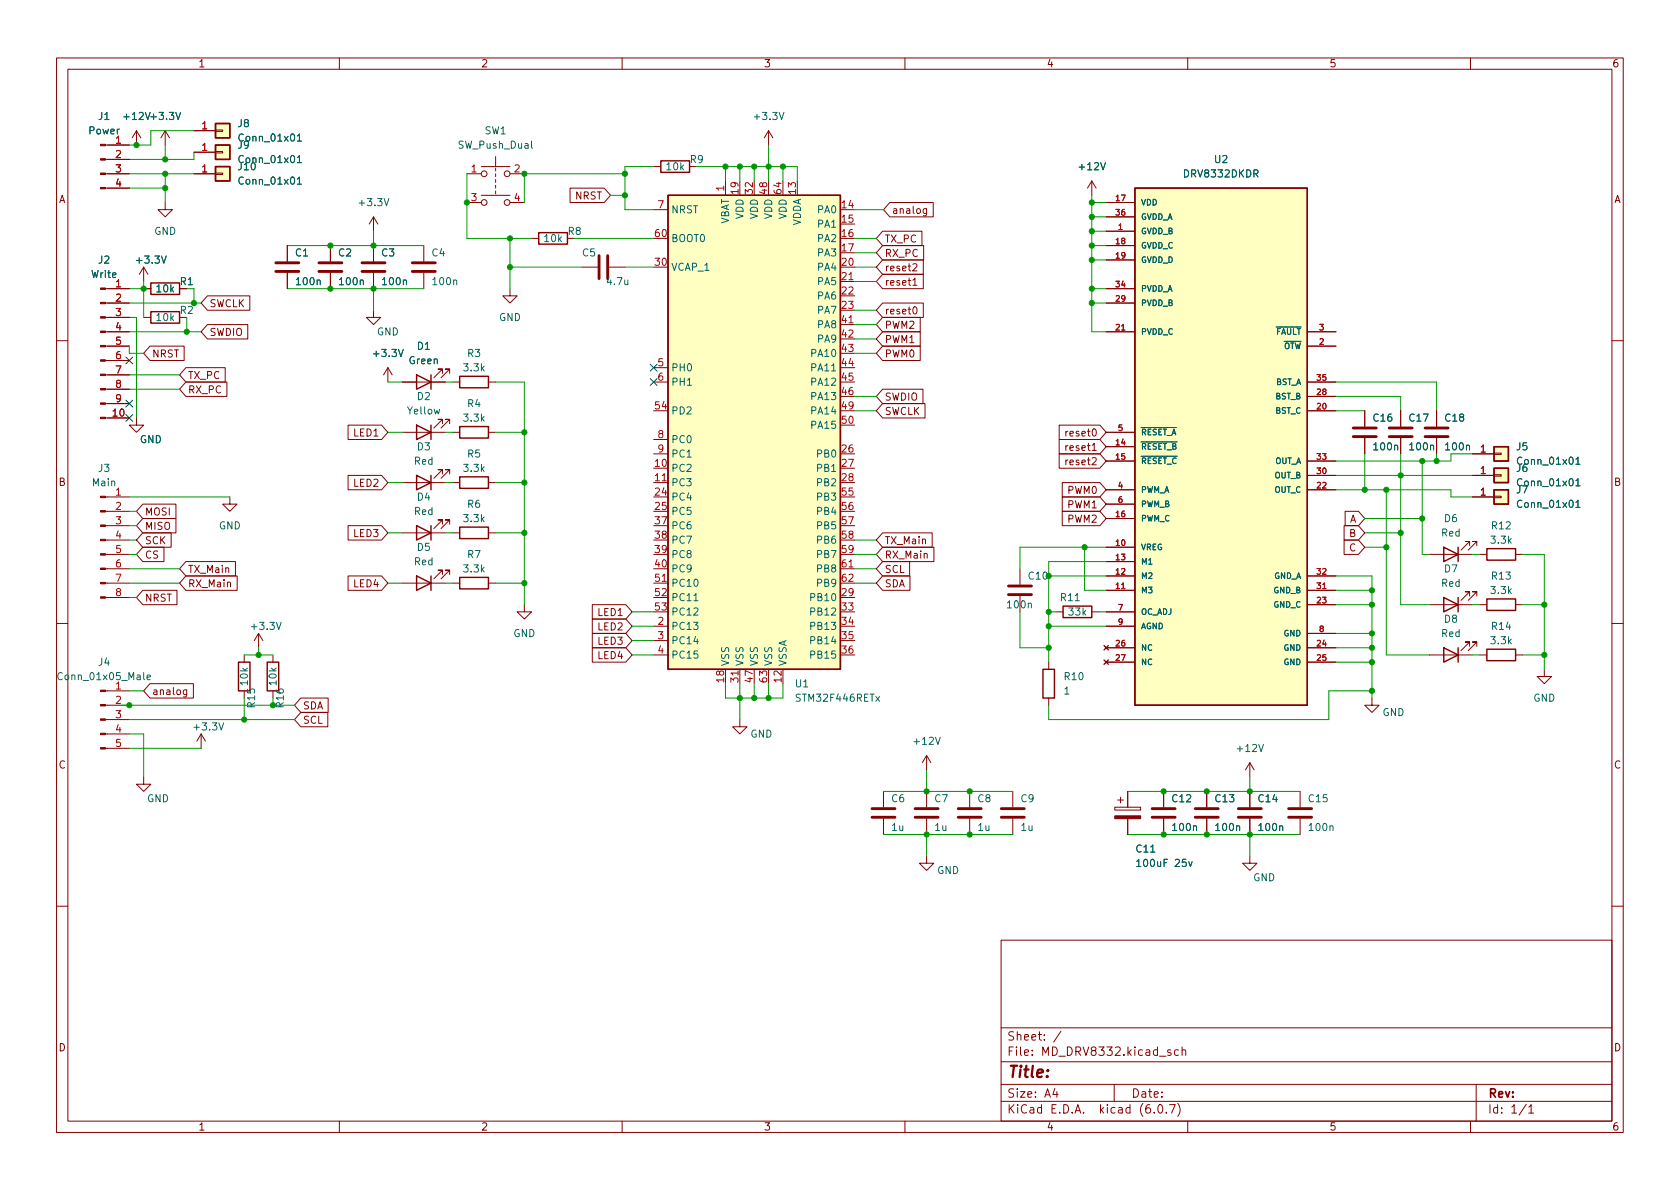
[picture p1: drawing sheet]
<svg xmlns="http://www.w3.org/2000/svg" width="297mm" height="210mm" viewBox="0 0 297 210" stroke-linecap="round" stroke-linejoin="round" font-family="sans-serif">
<g fill="none" stroke="#840000" stroke-width=".18">
<path d="M10 10.2h277v190.1h-277zM12 12.2h273v186.1h-273zM60 10.2v2M110 10.2v2M160 10.2v2M210 10.2v2M260 10.2v2M18.6 30.7h4.3M18.6 33.3h4.3M18.6 28.2h4.3M18.6 25.6h4.3M24.1 23.1l-.7 1.3"/>
<path d="M24.1 23.1v2.5M24.1 23.1l.8 1.3M29.2 35.8v1.3h1.3l-1.3 1.2-1.3-1.2h1.3M29.2 23.1l-.8 1.3M29.2 23.1v2.5M29.2 23.1l.8 1.3M34.3 30.7h3.8M34.3 23.1h3.8M34.3 26.9h3.8M38.1 30.6h1.3v.3h-1.3zM38.1 23h1.3v.2h-1.3zM38.1 26.8h1.3v.2h-1.3z"/>
<path d="M66 38.3l-.7 1.3M66 38.3v2.6M66 38.3l.8 1.3M82.5 30.7h2.6M82.5 35.8h2.6M85.1 29.5h5.1M85.1 34.5h5.1M87.6 27.7v1.8M87.6 29.7v.5M87.6 30.7v.5M87.6 31.7v.6M87.6 32.8v.5"/>
<path d="M87.6 33.8v.5M90.2 30.7h2.5M90.2 35.8h2.5M100.8 33.3h6l1.1 1.2-1.1 1.3h-6zM115.6 29.5h1.2M115.6 37.1h2.5M128.3 32v2.5M135.9 23.1l-.8 1.3M135.9 23.1v2.5M135.9 23.1l.8 1.3M157.3 35.8h7.7v2.5h-7.7l-1.1-1.2zM163.8 36.9v1l-.2 .3-.3-.1"/>
<path d="M163.8 37l-.3-.1-.3 .2 .1 .6h.5M193 32l-.7 1.3M193 32v2.5M193 32l.8 1.3M195.6 35.8h5.1M195.6 38.3h5.1M18.6 58.7h4.3M18.6 53.6h4.3M18.6 51h4.3M18.6 56.1h4.3M25.4 51h1.3M25.4 56.1h1.3"/>
<path d="M25.4 47.2l-.8 1.3M25.4 47.2v2.6M25.4 47.2l.8 1.3M31.7 51h1.3M31.7 56.1h1.3M36.7 52.3h7.5v2.6h-7.5l-1.1-1.3zM36.7 57.4h7.1v2.5h-7.1l-1.1-1.2zM50.8 43.4v2.8M50.8 48.3v2.7M58.4 43.4v2.8M58.4 48.3v2.7M66 54.9v1.2h1.3l-1.3 1.3-1.2-1.3h1.2"/>
<path d="M66 43.4v2.8M66 48.3v2.7M74.9 43.4v2.8M74.9 48.3v2.7M90.2 51v1.3h1.2l-1.2 1.3-1.3-1.3h1.3M94 42.2h1.2M102.9 47.2h2.8M107.7 47.2h2.8M148.6 49.8h2.5M148.6 57.4h2.5M156.1 43.4h7.2v2.6h-7.2l-1.2-1.3zM156.1 56.1h6.6v2.6h-6.6l-1.2-1.3z"/>
<path d="M156.1 58.7h6.6v2.5h-6.6l-1.2-1.3zM156.1 46h7.1v2.5h-7.1l-1.2-1.3zM156.1 53.6h7.1v2.5h-7.1l-1.2-1.2zM156.1 48.5h7.1v2.5h-7.1l-1.2-1.2zM156.1 40.9h6.9v2.5h-6.9l-1.2-1.2zM161.4 46.8l.5-.2 .2 .4-.8 .9h.8M161.4 49.5l.4-.3v1.2M161.4 50.4h.7M161.5 54.4l.2-.1a.68 .68 0 0 1 .4 .6 .68 .68 0 0 1-.4 .6l-.2-.1-.1-.4zM195.6 40.9h5.1M195.6 43.4h5.1M195.6 46h5.1"/>
<path d="M195.6 58.7h5.1M195.6 53.6h5.1M195.6 51h5.1M231.1 58.7h5.1M10 60.2h2M18.6 61.2h4.3M18.6 73.9h4.3M18.6 71.4h4.3M18.6 68.8h4.3M18.6 66.3h4.3M18.6 63.7h4.3M24.1 73.9v1.3h1.3l-1.3 1.2-1.2-1.2h1.2"/>
<path d="M26.5 61.2h6.1v2.5h-6.1l-1.1-1.2zM32.9 65h6.9v2.6h-6.9l-1.2-1.3zM32.9 67.6h7.2v2.5h-7.2l-1.2-1.3zM61.5 75.2h6l1.1 1.2-1.1 1.3h-6zM68.6 65l-.8 1.3M68.6 65v2.6M68.6 65l.7 1.3M71.1 67.6h7.6M71.1 76.4h7.6M78.2 66v-.7h-.7h.7l-1.5 1.5M78.2 74.9v-.7h-.7h.7l-1.5 1.5M79.5 66v-.7h-.8h.8l-1.5 1.5"/>
<path d="M79.5 74.9v-.7h-.8h.8l-1.5 1.5M80 67.6h1.3M80 76.4h1.3M86.4 67.6h1.2M86.4 76.4h1.2M115.6 65h2.5M115.6 67.6h2.5M115.6 77.7h2.5M156.1 61.2h6.6v2.5h-6.6l-1.2-1.2zM156.1 68.8h7.1v2.6h-7.1l-1.2-1.3zM156.1 71.4h7.5v2.5h-7.5l-1.2-1.3zM187.3 77.7h7.2l1.1 1.3-1.1 1.3h-7.2z"/>
<path d="M187.3 75.2h7.2l1.1 1.2-1.1 1.3h-7.2zM188.5 76.3v.8M188.5 78.8v.9M188.8 78.8l-.3 .2M188.8 76.3l-.3 .2M195.6 79h5.1M195.6 76.4h5.1M231.1 67.6h5.1M231.1 61.2h5.1M231.1 72.6h5.1M231.1 70.1h5.1M241.3 72.6v2.8"/>
<path d="M241.3 77.5v2.8M247.6 72.6v2.8M247.6 77.5v2.8M254 72.6v2.8M254 77.5v2.8M285 60.2h2M18.6 98h4.3M18.6 87.9h4.3M18.6 95.5h4.3M18.6 93h4.3M18.6 90.4h4.3M25.2 96.8h3.8v2.5h-3.8l-1.1-1.3z"/>
<path d="M25.2 91.7h5.9v2.5h-5.9l-1.1-1.2zM25.2 94.2h5.1v2.6h-5.1l-1.1-1.3zM25.2 89.1h5.9v2.6h-5.9l-1.1-1.3zM32.9 99.3h8.7v2.5h-8.7l-1.2-1.2zM40.6 87.9v1.2h1.3l-1.3 1.3-1.2-1.3h1.2M61.5 93h6l1.1 1.2-1.1 1.3h-6zM61.5 84.1h6l1.1 1.2-1.1 1.3h-6zM71.1 85.3h7.6M71.1 94.2h7.6M78.2 83.8v-.7h-.7h.7l-1.5 1.5M78.2 92.7v-.8h-.7h.7l-1.5 1.6M79.5 83.8v-.7h-.8h.8l-1.5 1.5"/>
<path d="M79.5 92.7v-.8h-.8h.8l-1.5 1.6M80 85.3h1.3M80 94.2h1.3M86.4 85.3h1.2M86.4 94.2h1.2M115.6 85.3h2.5M115.6 80.3h2.5M156.1 94.2h8.7v2.6h-8.7l-1.2-1.3zM156.1 96.8h9v2.5h-9l-1.2-1.3zM156.1 99.3h4.7v2.5h-4.7l-1.2-1.2zM187.3 80.3h7.2l1.1 1.2-1.1 1.3h-7.2zM187.8 87.9h6.7l1.1 1.2-1.1 1.3h-6.7z"/>
<path d="M187.8 85.3h6.7l1.1 1.3-1.1 1.3h-6.7zM187.8 90.4h6.7l1.1 1.3-1.1 1.3h-6.7zM188.5 81.3v.9M188.8 81.3l-.3 .3M195.6 96.8h5.1M195.6 99.3h5.1M195.6 81.5h5.1M195.6 91.7h5.1M195.6 86.6h5.1M195.6 89.1h5.1M231.1 84.1h5.1M231.1 81.5h5.1"/>
<path d="M231.1 86.6h5.1M237.6 95.5h2.6l1.1 1.3-1.1 1.2h-2.6zM237.6 93h2.6l1.1 1.2-1.1 1.3h-2.6zM237.8 90.4h2.4l1.1 1.3-1.1 1.3h-2.4zM252.7 98h7.6M259.8 96.5v-.7h-.7h.7l-1.5 1.5M260.3 80.3h3.9M260.3 84.1h3.9M260.3 87.9h3.9M261.1 96.5v-.7h-.8h.8l-1.5 1.5M261.6 98h1.3M264.2 83.9h1.2v.3h-1.2z"/>
<path d="M264.2 80.1h1.2v.3h-1.2zM264.2 87.8h1.2v.2h-1.2zM268 98h1.2M10 110.2h2M18.6 103.1h4.3M18.6 100.6h4.3M18.6 105.7h4.3M25.2 104.4h6.1v2.5h-6.1l-1.1-1.2zM32.9 101.8h9v2.6h-9l-1.2-1.3zM43.2 115.8v1.3M45.7 112l-.7 1.3M45.7 112v2.5"/>
<path d="M45.7 112l.8 1.3M48.3 115.8v1.3M61.5 101.8h6l1.1 1.3-1.1 1.3h-6zM71.1 103.1h7.6M78.2 101.6v-.8h-.7h.7l-1.5 1.6M79.5 101.6v-.8h-.8h.8l-1.5 1.6M80 103.1h1.3M86.4 103.1h1.2M92.7 106.9v1.3h1.3l-1.3 1.3-1.3-1.3h1.3M104.7 112h5.9l1.2 1.3-1.2 1.2h-5.9zM104.7 106.9h5.9l1.2 1.3-1.2 1.3h-5.9zM104.7 109.5h5.9l1.2 1.2-1.2 1.3h-5.9z"/>
<path d="M104.7 114.5h5.9l1.2 1.3-1.2 1.3h-5.9zM115.6 115.8h2.5M115.6 110.7h2.5M115.6 113.3h2.5M115.6 103.1h2.5M130.8 118.4v2.5M148.6 100.6h2.5M156.1 101.8h4.8v2.6h-4.8l-1.2-1.3zM180.3 100.6v2.8M180.3 105.4v2.8M185.4 117.1v1.3M186.7 108.2h1.3"/>
<path d="M193 108.2h1.3M195.2 114.2l.8 .7M195.2 116.7l.8 .8M195.6 110.7h5.1M195.6 104.4h5.1M195.6 101.8h5.1M195.6 114.5h5.1M195.6 117.1h5.1M195.6 108.2h5.1M196 114.2l-.8 .7M196 116.7l-.8 .8M231.1 106.9h5.1"/>
<path d="M231.1 104.4h5.1M231.1 101.8h5.1M231.1 114.5h5.1M231.1 117.1h5.1M231.1 112h5.1M252.7 106.9h7.6M252.7 115.8h7.6M259.8 114.3v-.8h-.7h.7l-1.5 1.6M259.8 105.4v-.8h-.7h.7l-1.5 1.6M261.1 114.3v-.8h-.8h.8l-1.5 1.6M261.1 105.4v-.8h-.8h.8l-1.5 1.6M261.6 106.9h1.3"/>
<path d="M261.6 115.8h1.3M268 106.9h1.2M268 115.8h1.2M273 118.4v1.2h1.3l-1.3 1.3-1.2-1.3h1.2M285 110.2h2M18.6 132.3h4.3M18.6 129.8h4.3M18.6 127.2h4.3M18.6 124.7h4.3M18.6 122.2h4.3M25.4 137.4v1.3h1.3l-1.3 1.2-1.3-1.2h1.3M26.5 120.9h7.7v2.5h-7.7l-1.1-1.2z"/>
<path d="M33 122v1l-.2 .3-.3-.1M33 122h-.3l-.3 .2 .1 .6h.5M35.6 129.8l-.8 1.3M35.6 129.8v2.5M35.6 129.8l.7 1.3M43.2 122.2v1.2M48.3 122.2v1.2M53.2 123.4h4.8v2.6h-4.8l-1.1-1.3zM53.2 126h4.8v2.5h-4.8l-1.1-1.3zM130.8 127.2v1.3h1.3l-1.3 1.3-1.3-1.3h1.3M156.2 139.9v2.8M163.8 133.6l-.7 1.3"/>
<path d="M163.8 133.6v2.5M163.8 139.9v2.8M163.8 133.6l.8 1.3M171.4 139.9v2.8M179.1 139.9v2.8M185.4 123.4v1.3M199.4 139.9v2.8M205.7 139.9v2.8M213.4 139.9v2.8M221 134.9v2.5M221 139.9v2.8M221 134.9l-.8 1.2"/>
<path d="M221 134.9l.7 1.2M229.9 139.9v2.8M242.6 123.4v1.3h1.2l-1.2 1.3-1.3-1.3h1.3M156.2 144.8v2.8M163.8 151.4v1.2h1.3l-1.3 1.3-1.2-1.3h1.2M163.8 144.8v2.8M171.4 144.8v2.8M179.1 144.8v2.8M197.1 142.7h4.6v.6h-4.6zM197.6 141.5h1M198.1 141v1M199.4 144.8v2.8"/>
<path d="M205.7 144.8v2.8M213.4 144.8v2.8M221 151.4v1.2h1.2l-1.2 1.3-1.3-1.3h1.3M221 144.8v2.8M229.9 144.8v2.8M10 160.2h2M177 166.3h108v32h-108zM285 160.2h2M60 198.3v2M110 198.3v2M160 198.3v2M177 194.8h108"/>
<path d="M177 191.8h108M177 187.8h108M177 181.8h108M186.5 192.5l-.4 1h1M186.9 193v1M187.6 182.4l-1.3 1.9M197 191.8v3M204.1 196.7v.1M204.9 195.4l.2-.1a.81 .81 0 0 1 .6 .7 .81 .81 0 0 1-.3 .8h-.2a.81 .81 0 0 1-.6-.6 .81 .81 0 0 1 .3-.8zM206.2 196.7v.1M206.8 195.3h1l-.7 1.5M207 185.7l-.4-.1-.2 .2 .1 .3 .5 .1v.4h-.6"/>
<path d="M208.2 195.1a1.72 1.72 0 0 1 0 2.3M208.4 185.7l-.5-.1-.3 .3v.4l.2 .3h.6M209 185.8l.2-.2 .4 .1v.9M209 185.1v1.5M210 198.3v2M260 198.3v2M261 191.8v6.5M269.9 195.3l-1.3 1.9M270.3 195.8l.4-.5v1.5M270.3 196.8h.9"/>
<circle cx="85.6" cy="35.8" r=".51"/>
<circle cx="85.6" cy="30.7" r=".51"/>
<circle cx="89.7" cy="35.8" r=".51"/>
<circle cx="89.7" cy="30.7" r=".51"/>
</g>
<g fill="none" stroke="#840000" stroke-width=".51">
<path d="M48.8 48h4M48.8 46.5h4M56.4 48h4.1M56.4 46.5h4.1M64 48h4.1M64 46.5h4.1M72.9 48h4.1M72.9 46.5h4.1M105.9 45.2v4.1M107.4 45.2v4.1M239.3 77.2h4M239.3 75.7h4"/>
<path d="M245.6 77.2h4.1M245.6 75.7h4.1M252 77.2h4M252 75.7h4M178.3 105.2h4.1M178.3 103.6h4.1M154.2 144.5h4M154.2 143h4M161.8 144.5h4.1M161.8 143h4.1M169.4 144.5h4.1M169.4 143h4.1"/>
<path d="M177 144.5h4.1M177 143h4.1M203.7 144.5h4.1M203.7 143h4.1M211.3 144.5h4.1M211.3 143h4.1M218.9 144.5h4.1M218.9 143h4.1M227.8 144.5h4.1M227.8 143h4.1"/>
</g>
<g fill="#ffffc2" stroke="#ffffc2" stroke-width=".18">
<path d="M38.1 29.5h2.5v2.5h-2.5z"/>
<path d="M38.1 21.8h2.5v2.6h-2.5z"/>
<path d="M118.1 34.5h30.5v83.9h-30.5z"/>
<path d="M264.2 82.8h2.5v2.5h-2.5z"/>
<path d="M264.2 79h2.5v2.5h-2.5z"/>
<path d="M264.2 86.6h2.5v2.5h-2.5z"/>
<path d="M200.7 33.3h30.4v91.4h-30.4z"/>
<path d="M38.1 25.6h2.5v2.6h-2.5z"/>
</g>
<g fill="none" stroke="#840000" stroke-width=".25">
<path d="M38.1 29.5h2.5v2.5h-2.5zM38.1 21.8h2.5v2.6h-2.5zM38.1 25.6h2.5v2.6h-2.5zM116.8 28.4h5.1v2.1h-5.1zM118.1 34.5h30.5v83.9h-30.5zM200.7 33.3h30.4v91.4h-30.4zM26.7 55.1h5v2h-5zM26.7 50h5v2.1h-5zM95.2 41.1h5.1v2.1h-5.1zM73.7 66.3l2.5 1.3-2.5 1.2zM73.7 75.2l2.5 1.2-2.5 1.3zM76.2 66.3v2.5"/>
<path d="M76.2 75.2v2.5M81.3 75.4h5.1v2.1h-5.1zM81.3 66.5h5.1v2.1h-5.1zM264.2 79h2.5v2.5h-2.5zM73.7 84.1l2.5 1.2-2.5 1.3zM73.7 93l2.5 1.2-2.5 1.3zM76.2 84.1v2.5M76.2 93v2.5M81.3 84.3h5.1v2.1h-5.1zM81.3 93.2h5.1v2h-5.1zM255.3 96.8l2.5 1.2-2.5 1.3zM257.8 96.8v2.5"/>
<path d="M262.9 97h5.1v2.1h-5.1zM264.2 82.8h2.5v2.5h-2.5zM264.2 86.6h2.5v2.5h-2.5zM42.2 117.1h2v5.1h-2zM47.2 117.1h2.1v5.1h-2.1zM73.7 101.8l2.5 1.3-2.5 1.3zM76.2 101.8v2.6M81.3 102.1h5.1v2h-5.1zM184.4 118.4h2v5h-2zM188 107.2h5v2h-5zM255.3 114.5l2.5 1.3-2.5 1.3zM255.3 105.7l2.5 1.2-2.5 1.3z"/>
<path d="M257.8 105.7v2.5M257.8 114.5v2.6M262.9 105.9h5.1v2h-5.1zM262.9 114.8h5.1v2h-5.1z"/>
</g>
<g fill="none" stroke="#006464" stroke-width=".18">
<path d="M52.6 31.7l.3-.4v1.3M52.6 24l.3-.3v1.3M52.6 27.9l.3-.4v1.3M52.6 32.6h.7M52.6 25h.7M52.6 28.8h.7M94 25v1l.2 .2M278.6 85l.4-.4v1.3M278.6 81.2l.4-.4v1.3M278.6 88.8l.4-.3v1.2M278.6 85.9h.8M278.6 82.1h.8"/>
<path d="M278.6 89.7h.8M26 119.8l.6-.1-.1-.3h-.3l-.2 .1 .1 .6h.4M122.7 106.2h.7M201 152.3l.3-.3v1.2M201 153.2h.7M210.2 152.4l.3 .8 .3-.8"/>
</g>
<g fill="#840000" stroke="#840000" stroke-width=".18">
<path d="M197.1 144.3h4.6v.5h-4.6z"/>
<path d="M17.8 73.8h.8v.2h-.8z"/>
<path d="M17.8 71.2h.8v.3h-.8z"/>
<path d="M17.8 68.7h.8v.3h-.8z"/>
<path d="M17.8 66.2h.8v.2h-.8z"/>
<path d="M17.8 63.6h.8v.3h-.8z"/>
<path d="M17.8 61.1h.8v.2h-.8z"/>
<path d="M17.8 58.5h.8v.3h-.8z"/>
<path d="M17.8 56h.8v.3h-.8z"/>
<path d="M17.8 53.5h.8v.2h-.8z"/>
<path d="M17.8 50.9h.8v.3h-.8z"/>
<path d="M17.8 105.5h.8v.3h-.8z"/>
<path d="M17.8 103h.8v.2h-.8z"/>
<path d="M17.8 100.5h.8v.2h-.8z"/>
<path d="M17.8 97.9h.8v.3h-.8z"/>
<path d="M17.8 95.4h.8v.2h-.8z"/>
<path d="M17.8 92.8h.8v.3h-.8z"/>
<path d="M17.8 90.3h.8v.2h-.8z"/>
<path d="M17.8 87.8h.8v.2h-.8z"/>
<path d="M17.8 132.2h.8v.3h-.8z"/>
<path d="M17.8 129.7h.8v.2h-.8z"/>
<path d="M17.8 127.1h.8v.3h-.8z"/>
<path d="M17.8 124.6h.8v.2h-.8z"/>
<path d="M17.8 122h.8v.3h-.8z"/>
<path d="M17.8 33.1h.8v.3h-.8z"/>
<path d="M17.8 30.6h.8v.3h-.8z"/>
<path d="M17.8 28.1h.8v.2h-.8z"/>
<path d="M17.8 25.5h.8v.3h-.8z"/>
</g>
<g fill="none" stroke="#009600" stroke-width=".18">
<path d="M22.9 33.3h6.3M22.9 30.7h11.4M29.2 25.6v2.6M29.2 30.7v5.1M34.3 26.9v1.3h-11.4M34.3 23.1h-7.6v2.5h-3.8M82.5 30.7v11.5h11.5M107.9 34.5h2.6M110.5 30.7h-17.8v5.1M115.6 29.5h-5.1v7.6h5.1M123.2 29.5h17.8v2.5M128.3 29.5v2.5"/>
<path d="M130.8 29.5v2.5M133.3 29.5v2.5M135.9 25.6v6.4M138.4 29.5v2.5M151.1 37.1h5.1M193 35.8h2.6M193 34.5v24.2h2.6M193 38.3h2.6M22.9 53.6h12.7M22.9 51h2.5M22.9 56.1h1.2v17.8M22.9 58.7h12.7"/>
<path d="M25.4 49.8v6.3M33 51h1.3v2.6M33 56.1v2.6M50.8 43.4h24.1M50.8 51h24.1M66 40.9v2.5M66 51v3.9M90.2 47.2h12.7M90.2 42.2v8.8M101.6 42.2h14M110.5 47.2h5.1M151.1 47.2h3.8"/>
<path d="M151.1 49.8h3.8M151.1 54.9h3.8M151.1 59.9h3.8M151.1 57.4h3.8M151.1 42.2h3.8M151.1 44.7h3.8M193 53.6h2.6M193 43.4h2.6M193 51h2.6M193 40.9h2.6M193 46h2.6M22.9 61.2v1.3h2.5"/>
<path d="M22.9 68.8h8.8M22.9 66.3h8.8M68.6 76.4h2.5M68.6 67.6h2.5M78.7 76.4h1.3M78.7 67.6h1.3M87.6 67.6h5.1v39.3M87.6 76.4h5.1M151.1 62.5h3.8M151.1 70.1h3.8M151.1 72.6h3.8M236.2 70.1h11.4v2.5"/>
<path d="M236.2 72.6h5.1M236.2 67.6h17.8v5M22.9 98h1.2M22.9 87.9h17.7M22.9 95.5h1.2M22.9 93h1.2M22.9 90.4h1.2M68.6 94.2h2.5M68.6 85.3h2.5M78.7 94.2h1.3M78.7 85.3h1.3M87.6 94.2h5.1"/>
<path d="M87.6 85.3h5.1M151.1 98h3.8M151.1 95.5h3.8M191.8 96.8v7.6h3.8M195.6 99.3h-10.2v17.8M195.6 96.8h-15.3v3.8M236.2 84.1h24.1M236.2 86.6h20.3v1.3h3.8M241.3 94.2h6.3M241.3 91.7h10.2M241.3 96.8h3.8M241.3 80.3v6.3"/>
<path d="M245.1 86.6v29.2h7.6M247.6 80.3v26.6h5.1M251.5 81.5v16.5h1.2M254 80.3v1.2M260.3 98h1.3M260.3 80.3h-3.8v1.2h-20.3M269.2 98h3.8v20.4M22.9 103.1h8.8M22.9 105.7h1.2M22.9 100.6h8.8M43.2 115.8h5.1M45.7 114.5v1.3"/>
<path d="M68.6 103.1h2.5M78.7 103.1h1.3M87.6 103.1h5.1M111.8 108.2h3.8M111.8 113.3h3.8M111.8 110.7h3.8M111.8 115.8h3.8M151.1 103.1h3.8M151.1 100.6h3.8M180.3 108.2v6.3h5.1M185.4 101.8h10.2M185.4 108.2h1.3"/>
<path d="M185.4 110.7h10.2M194.3 108.2h1.3M236.2 101.8h6.4v21.6M236.2 112h6.4M236.2 114.5h6.4M236.2 104.4h6.4M236.2 106.9h6.4M236.2 117.1h6.4M260.3 106.9h1.3M260.3 115.8h1.3M269.2 106.9h3.8M269.2 115.8h3.8"/>
<path d="M21.6 124.7h30.5M22.9 127.2h29.2M22.9 122.2h2.5M22.9 129.8h2.5v7.6M22.9 132.3h12.7M43.2 123.4v3.8M48.3 123.4v1.3M128.3 120.9v2.5h10.1v-2.5M130.8 120.9v6.3M133.3 120.9v2.5M135.9 120.9v2.5M156.2 139.9h22.9"/>
<path d="M163.8 136.1v3.8M199.4 139.9h30.5M221 137.4v2.5M242.6 122.2h-7.7v5h-49.5v-2.5M156.2 147.6h22.9M163.8 147.6v3.8M199.4 147.6h30.5M221 147.6v3.8"/>
</g>
<path d="M22.3 63.1l1.2 1.3M22.3 70.8l1.2 1.2M22.3 73.3l1.2 1.2M23.5 63.1l-1.2 1.3M23.5 70.8l-1.2 1.2M23.5 73.3l-1.2 1.2M115 66.9l1.2 1.3M115 64.4l1.2 1.2M116.2 66.9l-1.2 1.3M116.2 64.4l-1.2 1.2" fill="none" stroke="#000084" stroke-width=".18"/>
<g fill="#009600" stroke="#009600" stroke-width=".18">
<circle cx="273" cy="106.9" r=".46"/>
<circle cx="247.6" cy="84.1" r=".46"/>
<circle cx="245.1" cy="96.8" r=".46"/>
<circle cx="247.6" cy="94.2" r=".46"/>
<circle cx="242.6" cy="106.9" r=".46"/>
<circle cx="251.5" cy="91.7" r=".46"/>
<circle cx="245.1" cy="86.6" r=".46"/>
<circle cx="241.3" cy="86.6" r=".46"/>
<circle cx="273" cy="115.8" r=".46"/>
<circle cx="185.4" cy="101.8" r=".46"/>
<circle cx="185.4" cy="110.7" r=".46"/>
<circle cx="185.4" cy="108.2" r=".46"/>
<circle cx="191.8" cy="96.8" r=".46"/>
<circle cx="193" cy="40.9" r=".46"/>
<circle cx="193" cy="38.3" r=".46"/>
<circle cx="193" cy="43.4" r=".46"/>
<circle cx="193" cy="46" r=".46"/>
<circle cx="193" cy="35.8" r=".46"/>
<circle cx="254" cy="81.5" r=".46"/>
<circle cx="251.5" cy="81.5" r=".46"/>
<circle cx="163.8" cy="147.6" r=".46"/>
<circle cx="163.8" cy="139.9" r=".46"/>
<circle cx="185.4" cy="114.5" r=".46"/>
<circle cx="205.7" cy="139.9" r=".46"/>
<circle cx="213.4" cy="139.9" r=".46"/>
<circle cx="221" cy="139.9" r=".46"/>
<circle cx="171.4" cy="139.9" r=".46"/>
<circle cx="171.4" cy="147.6" r=".46"/>
<circle cx="213.4" cy="147.6" r=".46"/>
<circle cx="205.7" cy="147.6" r=".46"/>
<circle cx="221" cy="147.6" r=".46"/>
<circle cx="242.6" cy="112" r=".46"/>
<circle cx="242.6" cy="114.5" r=".46"/>
<circle cx="242.6" cy="122.2" r=".46"/>
<circle cx="242.6" cy="117.1" r=".46"/>
<circle cx="242.6" cy="104.4" r=".46"/>
<circle cx="193" cy="53.6" r=".46"/>
<circle cx="193" cy="51" r=".46"/>
<circle cx="92.7" cy="94.2" r=".46"/>
<circle cx="92.7" cy="85.3" r=".46"/>
<circle cx="92.7" cy="76.4" r=".46"/>
<circle cx="92.7" cy="103.1" r=".46"/>
<circle cx="45.7" cy="115.8" r=".46"/>
<circle cx="48.3" cy="124.7" r=".46"/>
<circle cx="43.2" cy="127.2" r=".46"/>
<circle cx="22.9" cy="124.7" r=".46"/>
<circle cx="29.2" cy="30.7" r=".46"/>
<circle cx="29.2" cy="28.2" r=".46"/>
<circle cx="58.4" cy="51" r=".46"/>
<circle cx="25.4" cy="51" r=".46"/>
<circle cx="24.1" cy="25.6" r=".46"/>
<circle cx="29.2" cy="33.3" r=".46"/>
<circle cx="66" cy="51" r=".46"/>
<circle cx="135.9" cy="29.5" r=".46"/>
<circle cx="133.3" cy="29.5" r=".46"/>
<circle cx="128.3" cy="29.5" r=".46"/>
<circle cx="130.8" cy="29.5" r=".46"/>
<circle cx="138.4" cy="29.5" r=".46"/>
<circle cx="110.5" cy="30.7" r=".46"/>
<circle cx="133.3" cy="123.4" r=".46"/>
<circle cx="135.9" cy="123.4" r=".46"/>
<circle cx="130.8" cy="123.4" r=".46"/>
<circle cx="34.3" cy="53.6" r=".46"/>
<circle cx="58.4" cy="43.4" r=".46"/>
<circle cx="66" cy="43.4" r=".46"/>
<circle cx="33" cy="58.7" r=".46"/>
<circle cx="90.2" cy="42.2" r=".46"/>
<circle cx="90.2" cy="47.2" r=".46"/>
<circle cx="92.7" cy="30.7" r=".46"/>
<circle cx="82.5" cy="35.8" r=".46"/>
<circle cx="110.5" cy="34.5" r=".46"/>
</g>
<text font-size="2.8" fill="#840000" x="178" y="190.6">Title:</text>
<g font-size="2.1" fill="#840000">
<text x="178" y="184">Sheet: /</text>
<text x="178" y="186.7">File: MD_DRV8332.kicad_sch</text>
<text x="178" y="196.9">KiCad E.D.A. kicad (6.0.7)</text>
<text x="178" y="194.1">Size: A4</text>
<text x="200" y="194.1">Date:</text>
<text x="263" y="194.1">Rev:</text>
<text x="263" y="196.9">Id: 1/1</text>
</g>
<g font-size="1.8" fill="#840000">
<text x="35" y="11.9">1</text>
<text x="85" y="11.9">2</text>
<text x="135" y="11.9">3</text>
<text x="185" y="11.9">4</text>
<text x="235" y="11.9">5</text>
<text x="285" y="11.9">6</text>
<text x="10.3" y="35.9">A</text>
<text x="101.7" y="35.3">NRST</text>
<text x="285.3" y="35.9">A</text>
<text x="157.6" y="37.8">analog</text>
<text x="156.4" y="45.4">RX_PC</text>
<text x="156.4" y="48">reset2</text>
<text x="156.4" y="42.9">TX_PC</text>
<text x="156.4" y="50.5">reset1</text>
<text x="37" y="54.3">SWCLK</text>
<text x="37" y="59.4">SWDIO</text>
<text x="156.4" y="58.1">PWM2</text>
<text x="156.4" y="55.6">reset0</text>
<text x="26.8" y="63.2">NRST</text>
<text x="156.4" y="63.2">PWM0</text>
<text x="156.4" y="60.7">PWM1</text>
<text x="33.2" y="67">TX_PC</text>
<text x="33.2" y="69.6">RX_PC</text>
<text x="156.4" y="70.8">SWDIO</text>
<text x="62.6" y="77.2">LED1</text>
<text x="156.4" y="73.4">SWCLK</text>
<text x="188.9" y="77.2">reset0</text>
<text x="188.9" y="79.7">reset1</text>
<text x="188.9" y="82.3">reset2</text>
<text x="10.3" y="85.9">B</text>
<text x="62.6" y="86.1">LED2</text>
<text x="188.8" y="89.9">PWM1</text>
<text x="188.8" y="87.3">PWM0</text>
<text x="285.3" y="85.9">B</text>
<text x="25.6" y="93.7">MISO</text>
<text x="25.6" y="91.1">MOSI</text>
<text x="62.6" y="95">LED3</text>
<text x="188.8" y="92.4">PWM2</text>
<text x="238.6" y="92.4">A</text>
<text x="238.6" y="95">B</text>
<text x="25.6" y="98.8">CS</text>
<text x="25.6" y="96.2">SCK</text>
<text x="33.2" y="101.3">TX_Main</text>
<text x="156.4" y="96.2">TX_Main</text>
<text x="156.4" y="98.8">RX_Main</text>
<text x="156.4" y="101.3">SCL</text>
<text x="238.6" y="97.5">C</text>
<text x="25.6" y="106.4">NRST</text>
<text x="33.2" y="103.8">RX_Main</text>
<text x="62.6" y="103.8">LED4</text>
<text x="156.4" y="103.8">SDA</text>
<text x="105.8" y="108.9">LED1</text>
<text x="105.8" y="111.5">LED2</text>
<text x="105.8" y="114">LED3</text>
<text x="105.8" y="116.5">LED4</text>
<text x="26.8" y="122.9">analog</text>
<text x="53.5" y="125.4">SDA</text>
<text x="53.5" y="128">SCL</text>
<text x="10.3" y="135.9">C</text>
<text x="285.3" y="135.9">C</text>
<text x="10.3" y="185.9">D</text>
<text x="285.3" y="185.9">D</text>
<text x="35" y="199.9">1</text>
<text x="85" y="199.9">2</text>
<text x="135" y="199.9">3</text>
<text x="185" y="199.9">4</text>
<text x="235" y="199.9">5</text>
<text x="285" y="199.9">6</text>
</g>
<g font-size="1.8" fill="#006464">
<text x="15.8" y="23.7">Power</text>
<text x="17.4" y="21.2">J1</text>
<text x="22" y="21.2">+12V +3.3V</text>
<text x="42.1" y="22.5">J8</text>
<text x="85.7" y="23.7">SW1</text>
<text x="133.6" y="21.2">+3.3V</text>
<text x="42.1" y="26.3">J9</text>
<text x="42.6" y="25">Conn_01x01</text>
<text x="42.6" y="28.8">Conn_01x01</text>
<text x="81.1" y="26.3">SW_Push_Dual</text>
<text x="122.1" y="28.8">R9</text>
<text x="214.8" y="28.8">U2</text>
<text x="42.2" y="30.1">J10</text>
<text x="42.6" y="32.6">Conn_01x01</text>
<text x="117.9" y="30.1">10k</text>
<text x="191" y="30.1">+12V</text>
<text x="209.5" y="31.4">DRV8332DKDR</text>
<text x="27.2" y="41.5">GND</text>
<text x="63.7" y="36.4">+3.3V</text>
<text x="100.5" y="41.5">R8</text>
<text x="118.6" y="37.7">NRST</text>
<text x="128.9" y="39.9" transform="rotate(-90 128.9 39.9)">VBAT</text>
<text x="131.4" y="38.8" transform="rotate(-90 131.4 38.8)">VDD</text>
<text x="134" y="38.8" transform="rotate(-90 134 38.8)">VDD</text>
<text x="136.5" y="38.8" transform="rotate(-90 136.5 38.8)">VDD</text>
<text x="139.1" y="38.8" transform="rotate(-90 139.1 38.8)">VDD</text>
<text x="141.6" y="40.1" transform="rotate(-90 141.6 40.1)">VDDA</text>
<text x="144.6" y="37.7">PA0</text>
<text x="144.6" y="40.3">PA1</text>
<text x="17.4" y="46.6">J2</text>
<text x="24.3" y="46.6">+3.3V</text>
<text x="52.3" y="45.3">C1</text>
<text x="59.9" y="45.3">C2</text>
<text x="67.5" y="45.3">C3</text>
<text x="76.4" y="45.3">C4</text>
<text x="96.3" y="42.8">10k</text>
<text x="103" y="45.3">C5</text>
<text x="118.6" y="47.9">VCAP_1</text>
<text x="118.6" y="42.8">BOOT0</text>
<text x="144.6" y="42.8">PA2</text>
<text x="144.6" y="45.3">PA3</text>
<text x="144.6" y="47.9">PA4</text>
<text x="16.2" y="49.1">Write</text>
<text x="27.7" y="51.7">10k</text>
<text x="31.9" y="50.4">R1</text>
<text x="52.5" y="50.4">100n</text>
<text x="60.1" y="50.4">100n</text>
<text x="67.8" y="50.4">100n</text>
<text x="76.7" y="50.4">100n</text>
<text x="107.5" y="50.4">4.7u</text>
<text x="144.6" y="50.4">PA5</text>
<text x="144.6" y="53">PA6</text>
<text x="27.7" y="56.8">10k</text>
<text x="31.9" y="55.5">R2</text>
<text x="66.6" y="59.3">GND</text>
<text x="88.2" y="56.8">GND</text>
<text x="144.6" y="55.5">PA7</text>
<text x="144.6" y="58">PA8</text>
<text x="66.2" y="63.1">+3.3V</text>
<text x="72.4" y="64.4">Green</text>
<text x="73.8" y="61.8">D1</text>
<text x="82.1" y="65.7">3.3k</text>
<text x="82.7" y="63.1">R3</text>
<text x="118.6" y="65.7">PH0</text>
<text x="143.7" y="63.1">PA10</text>
<text x="143.7" y="65.7">PA11</text>
<text x="144.6" y="60.6">PA9</text>
<text x="73.8" y="70.7">D2</text>
<text x="118.6" y="68.2">PH1</text>
<text x="143.7" y="68.2">PA12</text>
<text x="143.7" y="70.7">PA13</text>
<text x="72.1" y="73.3">Yellow</text>
<text x="82.1" y="74.5">3.3k</text>
<text x="82.7" y="72">R4</text>
<text x="118.6" y="73.3">PD2</text>
<text x="143.7" y="73.3">PA14</text>
<text x="143.7" y="75.8">PA15</text>
<text x="242.9" y="74.5">C16</text>
<text x="249.2" y="74.5">C17</text>
<text x="255.6" y="74.5">C18</text>
<text x="17.4" y="83.4">J3</text>
<text x="24.7" y="78.4">GND</text>
<text x="73.3" y="82.2">Red</text>
<text x="73.8" y="79.6">D3</text>
<text x="82.1" y="83.4">3.3k</text>
<text x="82.7" y="80.9">R5</text>
<text x="118.6" y="83.4">PC2</text>
<text x="118.6" y="78.4">PC0</text>
<text x="118.6" y="80.9">PC1</text>
<text x="144.6" y="80.9">PB0</text>
<text x="144.6" y="83.4">PB1</text>
<text x="243" y="79.6">100n</text>
<text x="249.4" y="79.6">100n</text>
<text x="255.7" y="79.6">100n</text>
<text x="268.2" y="83.4">J6</text>
<text x="268.2" y="79.6">J5</text>
<text x="268.6" y="82.2">Conn_01x01</text>
<text x="16.4" y="86">Main</text>
<text x="73.8" y="88.5">D4</text>
<text x="82.7" y="89.8">R6</text>
<text x="118.6" y="86">PC3</text>
<text x="118.6" y="88.5">PC4</text>
<text x="144.6" y="86">PB2</text>
<text x="144.6" y="88.5">PB3</text>
<text x="268.2" y="87.2">J7</text>
<text x="268.6" y="86">Conn_01x01</text>
<text x="268.6" y="89.8">Conn_01x01</text>
<text x="38.7" y="93.6">GND</text>
<text x="73.3" y="91.1">Red</text>
<text x="82.1" y="92.3">3.3k</text>
<text x="118.6" y="91.1">PC5</text>
<text x="118.6" y="93.6">PC6</text>
<text x="144.6" y="91.1">PB4</text>
<text x="144.6" y="93.6">PB5</text>
<text x="254.9" y="94.9">Red</text>
<text x="255.4" y="92.3">D6</text>
<text x="263.8" y="93.6">R12</text>
<text x="73.3" y="99.9">Red</text>
<text x="73.8" y="97.4">D5</text>
<text x="82.1" y="101.2">3.3k</text>
<text x="82.7" y="98.7">R7</text>
<text x="118.6" y="96.1">PC7</text>
<text x="118.6" y="98.7">PC8</text>
<text x="118.6" y="101.2">PC9</text>
<text x="144.6" y="96.1">PB6</text>
<text x="144.6" y="98.7">PB7</text>
<text x="144.6" y="101.2">PB8</text>
<text x="255.4" y="101.2">D7</text>
<text x="263.7" y="96.1">3.3k</text>
<text x="118.6" y="103.8">PC10</text>
<text x="118.6" y="106.3">PC11</text>
<text x="143.7" y="106.3">PB10</text>
<text x="144.6" y="103.8">PB9</text>
<text x="178.3" y="107.6">100n</text>
<text x="181.9" y="102.5">C10</text>
<text x="187.6" y="106.3">R11</text>
<text x="254.9" y="103.8">Red</text>
<text x="263.7" y="105">3.3k</text>
<text x="263.8" y="102.5">R13</text>
<text x="44.7" y="111.4">+3.3V</text>
<text x="90.7" y="112.6">GND</text>
<text x="118.6" y="111.4">PC13</text>
<text x="118.6" y="113.9">PC14</text>
<text x="118.6" y="108.8">PC12</text>
<text x="143.7" y="108.8">PB12</text>
<text x="143.7" y="111.4">PB13</text>
<text x="143.7" y="113.9">PB14</text>
<text x="189" y="108.8">33k</text>
<text x="254.9" y="112.6">Red</text>
<text x="255.4" y="110.1">D8</text>
<text x="263.7" y="113.9">3.3k</text>
<text x="263.8" y="111.4">R14</text>
<text x="17.4" y="117.7">J4</text>
<text x="118.6" y="116.5">PC15</text>
<text x="128.9" y="117.9" transform="rotate(-90 128.9 117.9)">VSS</text>
<text x="131.4" y="117.9" transform="rotate(-90 131.4 117.9)">VSS</text>
<text x="134" y="117.9" transform="rotate(-90 134 117.9)">VSS</text>
<text x="136.5" y="117.9" transform="rotate(-90 136.5 117.9)">VSS</text>
<text x="139.1" y="117.9" transform="rotate(-90 139.1 117.9)">VSSA</text>
<text x="143.7" y="116.5">PB15</text>
<text x="10.7" y="120.3">Conn_01x05_Male</text>
<text x="43.8" y="121.1" transform="rotate(-90 43.8 121.1)">10k</text>
<text x="45.1" y="125.1" transform="rotate(-90 45.1 125.1)">R15</text>
<text x="48.9" y="121.1" transform="rotate(-90 48.9 121.1)">10k</text>
<text x="50.2" y="125.1" transform="rotate(-90 50.2 125.1)">R16</text>
<text x="140.7" y="121.5">U1</text>
<text x="141" y="124.1">STM32F446RETx</text>
<text x="188.2" y="122.8">1</text>
<text x="188.3" y="120.3">R10</text>
<text x="271.1" y="124.1">GND</text>
<text x="34.5" y="129.2">+3.3V</text>
<text x="132.7" y="130.4">GND</text>
<text x="161.7" y="131.7">+12V</text>
<text x="244.4" y="126.6">GND</text>
<text x="218.9" y="133">+12V</text>
<text x="26" y="141.9">GND</text>
<text x="157.7" y="141.9">C6</text>
<text x="165.3" y="141.9">C7</text>
<text x="172.9" y="141.9">C8</text>
<text x="180.5" y="141.9">C9</text>
<text x="207.3" y="141.9">C12</text>
<text x="214.9" y="141.9">C13</text>
<text x="222.6" y="141.9">C14</text>
<text x="231.4" y="141.9">C15</text>
<text x="157.7" y="146.9">1u</text>
<text x="165.3" y="146.9">1u</text>
<text x="172.9" y="146.9">1u</text>
<text x="180.6" y="146.9">1u</text>
<text x="207.5" y="146.9">100n</text>
<text x="215.1" y="146.9">100n</text>
<text x="222.7" y="146.9">100n</text>
<text x="231.6" y="146.9">100n</text>
<text x="165.7" y="154.6">GND</text>
<text x="201" y="150.7">C11</text>
<text x="201.6" y="153.3">100uF 25v</text>
<text x="221.6" y="155.8">GND</text>
</g>
<g font-size="1.8" fill="#a90000">
<text x="35.7" y="22.9">1</text>
<text x="20.5" y="25.4">1</text>
<text x="20.5" y="27.9">2</text>
<text x="35.7" y="26.7">1</text>
<text x="20.5" y="30.5">3</text>
<text x="20.5" y="33">4</text>
<text x="35.7" y="30.5">1</text>
<text x="83.3" y="30.5">1</text>
<text x="83.3" y="35.6">3</text>
<text x="90.9" y="30.5">2</text>
<text x="90.9" y="35.6">4</text>
<text x="128" y="33.8" transform="rotate(-90 128 33.8)">1</text>
<text x="130.6" y="34.3" transform="rotate(-90 130.6 34.3)">19</text>
<text x="133.1" y="34.3" transform="rotate(-90 133.1 34.3)">32</text>
<text x="135.6" y="34.3" transform="rotate(-90 135.6 34.3)">48</text>
<text x="138.2" y="34.3" transform="rotate(-90 138.2 34.3)">64</text>
<text x="140.7" y="34.3" transform="rotate(-90 140.7 34.3)">13</text>
<text x="115.9" y="41.9">60</text>
<text x="116.3" y="36.8">7</text>
<text x="148.9" y="36.8">14</text>
<text x="148.9" y="39.4">15</text>
<text x="148.9" y="41.9">16</text>
<text x="115.9" y="47">30</text>
<text x="148.9" y="44.4">17</text>
<text x="148.9" y="47">20</text>
<text x="20.5" y="50.8">1</text>
<text x="20.5" y="53.3">2</text>
<text x="148.9" y="49.5">21</text>
<text x="148.9" y="52.1">22</text>
<text x="20.5" y="55.9">3</text>
<text x="20.5" y="58.4">4</text>
<text x="148.9" y="54.6">23</text>
<text x="148.9" y="57.1">41</text>
<text x="148.9" y="59.7">42</text>
<text x="20.5" y="61">5</text>
<text x="20.5" y="63.5">6</text>
<text x="116.3" y="64.8">5</text>
<text x="148.9" y="62.2">43</text>
<text x="148.9" y="64.8">44</text>
<text x="20.5" y="66">7</text>
<text x="20.5" y="68.6">8</text>
<text x="20.5" y="71.1">9</text>
<text x="116.3" y="67.3">6</text>
<text x="148.9" y="67.3">45</text>
<text x="148.9" y="69.8">46</text>
<text x="20" y="73.7">10</text>
<text x="115.9" y="72.4">54</text>
<text x="116.3" y="77.5">8</text>
<text x="148.9" y="72.4">49</text>
<text x="148.9" y="74.9">50</text>
<text x="115.9" y="82.5">10</text>
<text x="116.3" y="80">9</text>
<text x="148.9" y="80">26</text>
<text x="148.9" y="82.5">27</text>
<text x="261.8" y="83.8">1</text>
<text x="261.8" y="80">1</text>
<text x="20.5" y="87.6">1</text>
<text x="115.9" y="85.1">11</text>
<text x="115.9" y="87.6">24</text>
<text x="148.9" y="85.1">28</text>
<text x="148.9" y="87.6">55</text>
<text x="261.8" y="87.6">1</text>
<text x="20.5" y="90.2">2</text>
<text x="20.5" y="92.7">3</text>
<text x="20.5" y="95.2">4</text>
<text x="115.9" y="90.2">25</text>
<text x="115.9" y="92.7">37</text>
<text x="115.9" y="95.2">38</text>
<text x="148.9" y="90.2">56</text>
<text x="148.9" y="92.7">57</text>
<text x="148.9" y="95.2">58</text>
<text x="20.5" y="97.8">5</text>
<text x="20.5" y="100.3">6</text>
<text x="115.9" y="97.8">39</text>
<text x="115.9" y="100.3">40</text>
<text x="148.9" y="97.8">59</text>
<text x="148.9" y="100.3">61</text>
<text x="20.5" y="102.9">7</text>
<text x="20.5" y="105.4">8</text>
<text x="115.9" y="102.9">51</text>
<text x="115.9" y="105.4">52</text>
<text x="115.9" y="107.9">53</text>
<text x="148.9" y="105.4">29</text>
<text x="148.9" y="107.9">33</text>
<text x="148.9" y="102.9">62</text>
<text x="116.3" y="110.5">2</text>
<text x="116.3" y="113">3</text>
<text x="148.9" y="110.5">34</text>
<text x="148.9" y="113">35</text>
<text x="116.3" y="115.6">4</text>
<text x="148.9" y="115.6">36</text>
<text x="20.5" y="121.9">1</text>
<text x="20.5" y="124.5">2</text>
<text x="128" y="120.6" transform="rotate(-90 128 120.6)">18</text>
<text x="130.6" y="120.6" transform="rotate(-90 130.6 120.6)">31</text>
<text x="133.1" y="120.6" transform="rotate(-90 133.1 120.6)">47</text>
<text x="135.6" y="120.6" transform="rotate(-90 135.6 120.6)">63</text>
<text x="138.2" y="120.6" transform="rotate(-90 138.2 120.6)">12</text>
<text x="20.5" y="127">3</text>
<text x="20.5" y="129.5">4</text>
<text x="20.5" y="132.1">5</text>
</g>
<g font-size="1.4" fill="#a90000">
<text x="197.3" y="35.6">17</text>
<text x="197.3" y="38.1">36</text>
<text x="197.7" y="40.6">1</text>
<text x="197.3" y="43.2">18</text>
<text x="197.3" y="45.7">19</text>
<text x="197.3" y="53.3">29</text>
<text x="197.3" y="50.8">34</text>
<text x="197.3" y="58.4">21</text>
<text x="233.3" y="58.4">3</text>
<text x="233.3" y="61">2</text>
<text x="232.9" y="69.8">28</text>
<text x="232.9" y="67.3">35</text>
<text x="197.7" y="76.2">5</text>
<text x="232.9" y="72.4">20</text>
<text x="197.3" y="78.7">14</text>
<text x="197.3" y="81.3">15</text>
<text x="232.9" y="83.8">30</text>
<text x="232.9" y="81.3">33</text>
<text x="197.7" y="86.4">4</text>
<text x="197.7" y="88.9">6</text>
<text x="232.9" y="86.4">22</text>
<text x="197.3" y="91.4">16</text>
<text x="197.3" y="96.5">10</text>
<text x="197.3" y="101.6">12</text>
<text x="197.3" y="99.1">13</text>
<text x="232.9" y="101.6">32</text>
<text x="197.3" y="104.1">11</text>
<text x="197.7" y="107.9">7</text>
<text x="232.9" y="106.7">23</text>
<text x="232.9" y="104.1">31</text>
<text x="197.7" y="110.5">9</text>
<text x="233.3" y="111.8">8</text>
<text x="197.3" y="114.3">26</text>
<text x="197.3" y="116.8">27</text>
<text x="232.9" y="114.3">24</text>
<text x="232.9" y="116.8">25</text>
</g>
<g font-size="1.4" fill="#006464">
<text x="201.7" y="41.4">GVDD_B</text>
<text x="201.7" y="36.3">VDD</text>
<text x="201.7" y="38.9">GVDD_A</text>
<text x="201.7" y="43.9">GVDD_C</text>
<text x="201.7" y="46.5">GVDD_D</text>
<text x="201.7" y="51.6">PVDD_A</text>
<text x="201.7" y="59.2">PVDD_C</text>
<text x="201.7" y="54.1">PVDD_B</text>
<text x="224.4" y="59.2">~{FAULT}</text>
<text x="225.7" y="61.7">~{OTW}</text>
<text x="225.5" y="70.6">BST_B</text>
<text x="225.5" y="68.1">BST_A</text>
<text x="201.7" y="77">~{RESET_A}</text>
<text x="225.5" y="73.1">BST_C</text>
<text x="201.7" y="79.5">~{RESET_B}</text>
<text x="201.7" y="82">~{RESET_C}</text>
<text x="225.3" y="82">OUT_A</text>
<text x="201.7" y="87.1">PWM_A</text>
<text x="201.7" y="89.7">PWM_B</text>
<text x="225.3" y="87.1">OUT_C</text>
<text x="225.3" y="84.6">OUT_B</text>
<text x="201.7" y="92.2">PWM_C</text>
<text x="201.7" y="97.3">VREG</text>
<text x="201.7" y="99.8">M1</text>
<text x="201.7" y="104.9">M3</text>
<text x="201.7" y="102.4">M2</text>
<text x="225.2" y="107.4">GND_C</text>
<text x="225.2" y="104.9">GND_B</text>
<text x="225.2" y="102.4">GND_A</text>
<text x="201.7" y="108.7">OC_ADJ</text>
<text x="201.7" y="111.2">AGND</text>
<text x="227" y="112.5">GND</text>
<text x="201.7" y="115.1">NC</text>
<text x="201.7" y="117.6">NC</text>
<text x="227" y="115.1">GND</text>
<text x="227" y="117.6">GND</text>
</g>
</svg>
